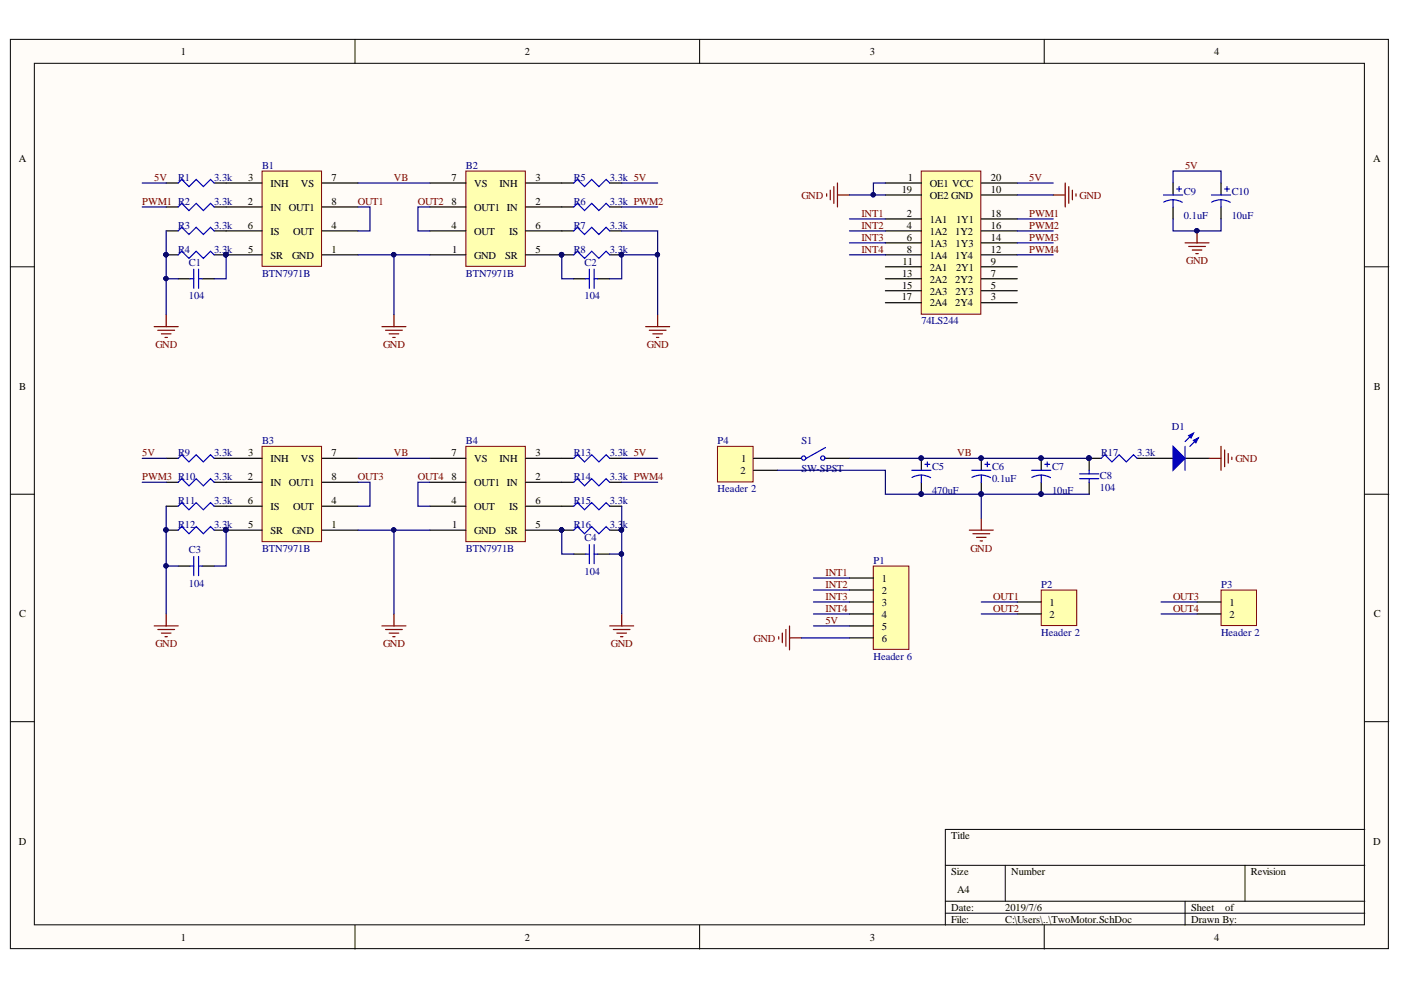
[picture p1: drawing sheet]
<svg xmlns="http://www.w3.org/2000/svg" width="297mm" height="210mm" viewBox="0 0 297 210" stroke-linecap="round" stroke-linejoin="round" font-family="sans-serif">
<g fill="#fffcf8" stroke="#000" stroke-width=".21">
<path d="M2.2 8.3h292.2v192.8h-292.2z"/>
<path d="M7.3 13.4h282v182.7h-282z"/>
</g>
<g fill="none" stroke="#000" stroke-width=".21">
<path d="M75.3 8.3v5.1M148.3 8.3v5.1M221.4 8.3v5.1M2.2 56.6h5.1M289.4 56.6h5.1M2.2 104.8h5.1M289.4 104.8h5.1M2.2 153h5.1M289.4 153h5.1M289.4 175.9h-89v20.3M75.3 196.2v5M148.3 196.2v5"/>
<path d="M200.4 183.5h89M200.4 191.1h89M200.4 193.6h89M213.1 183.5v7.6M221.4 196.2v5M251.3 191.1v5.1M264 183.5v7.6"/>
</g>
<path d="M55.6 36.3h12.6v20.2h-12.6z" fill="#ffffb0" stroke="#800000" stroke-width=".21"/>
<path d="M47.9 38.8h7.7M68.3 38.8h7.6M47.9 43.9h7.7M47.9 49h7.7M47.9 54h7.7M68.3 43.9h7.6M68.3 49h7.6M68.3 54h7.6" fill="none" stroke="#000" stroke-width=".25"/>
<circle cx="47.9" cy="54" r=".47" fill="#000080" stroke="#000080" stroke-width=".21"/>
<path d="M98.8 36.3h12.6v20.2h-12.6z" fill="#ffffb0" stroke="#800000" stroke-width=".21"/>
<path d="M91.1 38.8h7.7M111.5 38.8h7.6M91.1 43.9h7.7M91.1 49h7.7M91.1 54h7.7M111.5 43.9h7.6M111.5 49h7.6M111.5 54h7.6" fill="none" stroke="#000" stroke-width=".25"/>
<circle cx="119" cy="54" r=".46" fill="#000080" stroke="#000080" stroke-width=".21"/>
<path d="M195.3 36.3h12.7v30.3h-12.7z" fill="#ffffb0" stroke="#800000" stroke-width=".21"/>
<g fill="none" stroke="#000" stroke-width=".25">
<path d="M35.2 38.8h2.6M45.4 38.8h2.5M119.1 38.8h2.5M129.3 38.8h2.5M187.7 38.8h7.6M208.1 38.8h7.6M35.2 49h2.6M35.2 54h2.6M35.2 43.9h2.6M37.8 59.1h2.5M42.9 59.1h2.5M45.4 49h2.5"/>
<path d="M45.4 54h2.5M45.4 43.9h2.5M119.1 49h2.5M119.1 54h2.5M119.1 43.9h2.5M121.6 59.1h2.6M126.7 59.1h2.6M129.3 49h2.5M129.3 54h2.5M129.3 43.9h2.5M187.7 41.3h7.6M187.7 46.4h7.6"/>
<path d="M187.7 49h7.6M187.7 51.5h7.6M187.7 54h7.6M187.7 56.6h7.6M187.7 59.1h7.6M208.1 41.3h7.6M208.1 46.4h7.6M208.1 49h7.6M208.1 51.5h7.6M208.1 54h7.6M208.1 56.6h7.6M208.1 59.1h7.6"/>
<path d="M187.7 61.6h7.6M187.7 64.2h7.6M208.1 61.6h7.6M208.1 64.2h7.6"/>
</g>
<g fill="none" stroke="#00f" stroke-width=".25">
<path d="M37.8 38.8l.7-.8 1.6 1.6 1.5-1.6 1.5 1.6 1.5-1.6 .8 .8M121.6 38.8l.8-.8 1.5 1.6 1.6-1.6 1.5 1.6 1.5-1.6 .8 .8M37.8 43.9l.7-.8 1.6 1.5 1.5-1.5 1.5 1.5 1.5-1.5 .8 .8M37.8 49l.7-.8 1.6 1.5 1.5-1.5 1.5 1.5 1.5-1.5 .8 .8M37.8 54l.7-.7 1.6 1.5 1.5-1.5 1.5 1.5 1.5-1.5 .8 .7M40.3 59.1h.8M41.1 57.1v4M42.1 59.1h.8M42.1 57.1v4M121.6 43.9l.8-.8 1.5 1.5 1.6-1.5 1.5 1.5 1.5-1.5 .8 .8M121.6 49l.8-.8 1.5 1.5 1.6-1.5 1.5 1.5 1.5-1.5 .8 .8M121.6 54l.8-.7 1.5 1.5 1.6-1.5 1.5 1.5 1.5-1.5 .8 .7"/>
<path d="M124.2 59.1h.7M124.9 57.1v4M126 59.1h.7M126 57.1v4"/>
</g>
<g fill="#000080" stroke="#000080" stroke-width=".21">
<circle cx="35.2" cy="54" r=".46"/>
<circle cx="47.9" cy="54" r=".47"/>
<circle cx="119" cy="54" r=".46"/>
<circle cx="131.7" cy="54" r=".47"/>
</g>
<g fill="none" stroke="#800000" stroke-width=".25">
<path d="M32.7 69.3h5.1M33.5 70h3.5M34.2 70.8h2.1M35 71.5h.5M35.2 66.7v2.6M81 69.3h5.1M81.7 70h3.6M82.5 70.8h2M83.3 71.5h.5M83.5 66.7v2.6M136.9 69.3h5.1M137.7 70h3.5"/>
<path d="M138.4 70.8h2.1M139.2 71.5h.5M139.4 66.7v2.6"/>
</g>
<path d="M98.8 94.6h12.6v20.2h-12.6z" fill="#ffffb0" stroke="#800000" stroke-width=".21"/>
<path d="M91.1 97.2h7.7M111.5 97.2h7.6M91.1 102.3h7.7M91.1 107.3h7.7M91.1 112.4h7.7M111.5 102.3h7.6M111.5 107.3h7.6M111.5 112.4h7.6" fill="none" stroke="#000" stroke-width=".25"/>
<circle cx="119.1" cy="112.4" r=".46" fill="#000080" stroke="#000080" stroke-width=".21"/>
<path d="M55.6 94.6h12.6v20.2h-12.6z" fill="#ffffb0" stroke="#800000" stroke-width=".21"/>
<g fill="none" stroke="#000" stroke-width=".25">
<path d="M35.2 97.2h2.6M45.4 97.2h10.2M68.3 97.2h7.6M119.1 97.2h2.5M129.3 97.2h2.5M35.2 102.3h2.6M35.2 107.3h2.6M35.2 112.4h2.6M45.4 102.3h10.2M45.4 107.3h10.2M45.4 112.4h10.2M68.3 102.3h7.6"/>
<path d="M68.3 107.3h7.6M68.3 112.4h7.6M119.1 102.3h2.5M119.1 107.3h2.5M119.1 112.4h2.5M121.6 117.5h2.6M126.7 117.5h2.6M129.3 102.3h2.5M129.3 107.3h2.5M129.3 112.4h2.5M37.8 120h2.5M42.9 120h2.5"/>
</g>
<g fill="#000080" stroke="#000080" stroke-width=".21">
<circle cx="47.9" cy="112.4" r=".46"/>
<circle cx="35.2" cy="112.4" r=".46"/>
<circle cx="119.1" cy="112.4" r=".46"/>
<circle cx="131.8" cy="112.4" r=".46"/>
</g>
<g fill="none" stroke="#00f" stroke-width=".25">
<path d="M37.8 97.2l.7-.8 1.6 1.5 1.5-1.5 1.5 1.5 1.5-1.5 .8 .8M121.6 97.2l.8-.8 1.5 1.5 1.6-1.5 1.5 1.5 1.5-1.5 .8 .8M37.8 102.3l.7-.8 1.6 1.5 1.5-1.5 1.5 1.5 1.5-1.5 .8 .8M37.8 107.3l.7-.7 1.6 1.5 1.5-1.5 1.5 1.5 1.5-1.5 .8 .7M37.8 112.4l.7-.8 1.6 1.6 1.5-1.6 1.5 1.6 1.5-1.6 .8 .8M41.1 118v4M42.1 118v4M121.6 102.3l.8-.8 1.5 1.5 1.6-1.5 1.5 1.5 1.5-1.5 .8 .8M121.6 107.3l.8-.7 1.5 1.5 1.6-1.5 1.5 1.5 1.5-1.5 .8 .7M121.6 112.4l.8-.8 1.5 1.6 1.6-1.6 1.5 1.6 1.5-1.6 .8 .8M124.2 117.5h.7M124.9 115.5v4"/>
<path d="M126 117.5h.7M126 115.5v4M40.3 120h.8M42.1 120h.8"/>
</g>
<g fill="none" stroke="#800000" stroke-width=".25">
<path d="M32.7 132.7h5.1M33.5 133.5h3.5M34.2 134.2h2.1M35 135h.5M35.2 130.2v2.5M81 132.7h5.1M81.7 133.5h3.6M82.5 134.2h2M83.3 135h.5M83.5 130.2v2.5M129.3 132.7h5.1M130 133.5h3.6"/>
<path d="M130.8 134.2h2M131.6 135h.5M131.8 130.2v2.5"/>
</g>
<path d="M152.1 94.6h7.6v7.6h-7.6z" fill="#ffffb0" stroke="#800000" stroke-width=".21"/>
<path d="M159.8 97.2h5M159.8 99.7h5" fill="none" stroke="#000" stroke-width=".25"/>
<path d="M220.8 125.1h7.5v7.5h-7.5z" fill="#ffffb0" stroke="#800000" stroke-width=".21"/>
<path d="M215.7 127.6h5.1M215.7 130.2h5.1" fill="none" stroke="#000" stroke-width=".25"/>
<path d="M258.9 125.1h7.5v7.5h-7.5z" fill="#ffffb0" stroke="#800000" stroke-width=".21"/>
<path d="M195.3 97.2v2.5M208.1 97.2v2.5M220.8 97.2v2.5M233.5 97.2h-2.6v2.5M241.1 97.2h7.6M251.3 97.2h5M195.3 102.3v2.5M208.1 102.3v2.5M220.8 102.3v2.5M230.9 102.3v2.5M253.8 127.6h5.1M253.8 130.2h5.1" fill="none" stroke="#000" stroke-width=".25"/>
<path d="M176.8 39.6v3.5M177.6 38.8v5.1M225.8 38.8v5.1M226.6 39.6v3.5M175.3 41.1v.5M176 40.3v2.1M177.6 41.3h2.5M223.3 41.3h2.5M227.4 40.3v2.1M228.1 41.1v.5" fill="none" stroke="#800000" stroke-width=".25"/>
<g fill="#000080" stroke="#000080" stroke-width=".21">
<circle cx="195.3" cy="97.1" r=".46"/>
<circle cx="195.3" cy="104.7" r=".46"/>
<circle cx="208" cy="97.1" r=".46"/>
<circle cx="208" cy="104.7" r=".46"/>
<circle cx="220.7" cy="97.1" r=".46"/>
<circle cx="220.7" cy="104.7" r=".46"/>
<circle cx="230.9" cy="97.1" r=".46"/>
</g>
<g fill="none" stroke="#00f" stroke-width=".25">
<path d="M193.3 99.7h4.1M196.1 98.4h1M196.6 97.9v1.1M206 99.7h4.1M208.8 98.4h1M209.3 97.9v1.1M218.7 99.7h4.1M221.5 98.4h1M222 97.9v1.1M230.9 99.7v.8M233.5 97.2l.7-.8 1.6 1.5 1.5-1.5 1.5 1.5 1.5-1.5 .8 .8M195.3 100.7l.9 .1 1.1 .5"/>
<path d="M195.3 100.7l-.8 .1-1.1 .4M195.3 100.7v1.6M208.1 100.7l.8 .1 1.1 .5M208.1 100.7l-.9 .1-1.1 .4M208.1 100.7v1.6M220.8 100.7l.8 .1 1.1 .5M220.8 100.7l-.9 .1-1.1 .4M220.8 100.7v1.6M228.9 101.5h4.1M228.9 100.5h4.1M230.9 101.5v.8"/>
</g>
<path d="M248.7 94.6l2.6 2.6-2.6 2.5z" fill="#00f"/>
<path d="M248.7 94.6l2.6 2.6-2.6 2.5zM253 91.8l-1.7 1.8M254.1 92.9l-1.8 1.7" fill="none" stroke="#00f" stroke-width=".25"/>
<path d="M253 93.4l1.1-.5-.6 1z" fill="#00f"/>
<path d="M253 93.4l1.1-.5-.6 1z" fill="none" stroke="#00f" stroke-width=".25"/>
<path d="M252 92.4l1-.6-.5 1.1z" fill="#00f"/>
<g fill="none" stroke="#00f" stroke-width=".25">
<path d="M250 39.6v1M260.2 39.6v1M246.7 41.3h4M248.7 42.4l1.2 .2 .8 .3M248.7 42.4h-.8l-1.2 .5M248.7 42.4v1.5M249.5 40.1h1M256.8 41.3h4.1M258.9 42.4l1.2 .2 .7 .3M258.9 42.4h-.8l-1.2 .5M258.9 42.4v1.5M259.6 40.1h1.1"/>
<path d="M251.3 94.6v5.1M252 92.4l1-.6-.5 1.1z"/>
</g>
<g fill="none" stroke="#800000" stroke-width=".25">
<path d="M251.3 51.5h5M252 52.3h3.6M252.8 53h2M253.5 53.8h.6M253.8 49v2.5M256.3 97.2h2.6M258.9 94.6v5.1M259.6 95.4v3.6M260.4 96.2v2M261.2 96.9v.5M205.5 112.4h5.1M206.3 113.2h3.5"/>
<path d="M207 113.9h2.1M207.8 114.7h.5M208.1 109.9v2.5"/>
</g>
<circle cx="253.7" cy="48.9" r=".46" fill="#000080" stroke="#000080" stroke-width=".21"/>
<path d="M248.7 38.8v2.5M258.9 38.8v2.5M248.7 43.9v2.5M258.9 43.9v2.5" fill="none" stroke="#000" stroke-width=".25"/>
<path d="M185.2 120h7.5v17.7h-7.5z" fill="#ffffb0" stroke="#800000" stroke-width=".21"/>
<path d="M164.8 97.2h5.1M175 97.2h5.1M180.1 122.6h5.1M180.1 125.1h5.1M180.1 127.6h5.1M180.1 130.2h5.1M180.1 132.7h5.1M180.1 135.2h5.1" fill="none" stroke="#000" stroke-width=".25"/>
<path d="M165.1 135v.5M165.9 134.2v2.1M166.6 133.5v3.5M167.4 132.7v5.1M167.4 135.2h2.5" fill="none" stroke="#800000" stroke-width=".25"/>
<g fill="none" stroke="#00f" stroke-width=".25">
<path d="M175 94.9l-4.1 2.3"/>
<circle cx="170.4" cy="97.1" r=".46"/>
<circle cx="174.5" cy="97.1" r=".46"/>
</g>
<g fill="none" stroke="#000080" stroke-width=".25">
<path d="M30.2 38.8h5M75.9 38.8h15.2M131.8 38.8h7.6M187.7 38.8h-2.5v2.5M215.7 38.8h7.6M248.7 38.8v-2.5h10.2v2.5M30.2 43.9h5M35.2 49v10.1h2.6M35.2 59.1v7.6M47.9 54v5.1h-2.5M75.9 43.9h2.5v5.1h-2.5M75.9 54h15.2"/>
<path d="M83.5 54v12.7M91.1 43.9h-2.5v5.1h2.5M119.1 54v5.1h2.5M131.8 49h7.6v17.7M131.8 43.9h7.6M139.4 54h-7.6v5.1h-2.5M180.1 41.3h7.6M180.1 46.4h7.6M180.1 49h7.6M180.1 51.5h7.6M180.1 54h7.6M215.7 41.3h7.6"/>
<path d="M215.7 46.4h7.6M215.7 49h7.6M215.7 51.5h7.6M215.7 54h7.6M248.7 46.4v2.6h10.2v-2.6M30.2 97.2h5M75.9 97.2h15.2M131.8 97.2h7.6M164.8 99.7h22.9v5.1h43.2M180.1 97.2h50.8M30.2 102.3h5M35.2 107.3v22.9"/>
<path d="M47.9 112.4v7.6h-2.5M75.9 102.3h2.5v5h-2.5M75.9 112.4h15.2M83.5 112.4v17.8M91.1 102.3h-2.5v5h2.5M119.1 112.4v5.1h2.5M131.8 107.3v10.2h-2.5M131.8 102.3h7.6M131.8 117.5v12.7M208.1 104.8v5.1M35.2 120h2.6M169.9 135.2h10.2"/>
<path d="M172.5 127.6h7.6M172.5 130.2h7.6M172.5 122.6h7.6M172.5 125.1h7.6M172.5 132.7h7.6M208.1 127.6h7.6M208.1 130.2h7.6M246.2 127.6h7.6M246.2 130.2h7.6"/>
</g>
<g fill="#000080" stroke="#000080" stroke-width=".21">
<circle cx="83.5" cy="54" r=".46"/>
<circle cx="47.9" cy="54" r=".47"/>
<circle cx="35.2" cy="54" r=".46"/>
<circle cx="35.2" cy="59.1" r=".46"/>
<circle cx="119" cy="54" r=".46"/>
<circle cx="139.4" cy="54" r=".46"/>
<circle cx="131.7" cy="54" r=".47"/>
<circle cx="83.5" cy="112.4" r=".46"/>
<circle cx="119.1" cy="112.4" r=".46"/>
<circle cx="131.7" cy="117.4" r=".47"/>
<circle cx="35.2" cy="120" r=".46"/>
<circle cx="47.9" cy="112.4" r=".46"/>
<circle cx="185.1" cy="41.3" r=".46"/>
<circle cx="195.3" cy="104.7" r=".46"/>
<circle cx="208" cy="104.7" r=".46"/>
<circle cx="220.7" cy="104.7" r=".46"/>
<circle cx="253.7" cy="48.9" r=".46"/>
<circle cx="35.2" cy="112.4" r=".46"/>
<circle cx="195.3" cy="97.1" r=".46"/>
<circle cx="208" cy="97.1" r=".46"/>
<circle cx="220.7" cy="97.1" r=".46"/>
<circle cx="230.9" cy="97.1" r=".46"/>
<circle cx="131.8" cy="112.4" r=".46"/>
</g>
<g font-size="2.2">
<text x="38.3" y="11.7">1</text>
<text x="111.3" y="11.7">2</text>
<text x="184.4" y="11.7">3</text>
<text x="257.4" y="11.7">4</text>
<text x="4" y="34.4">A</text>
<text x="291.2" y="34.4">A</text>
<text x="52.6" y="38.3">3</text>
<text x="57.3" y="39.6">INH</text>
<text x="63.8" y="39.6">VS</text>
<text x="70.3" y="38.3">7</text>
<text x="95.7" y="38.3">7</text>
<text x="100.6" y="39.6">VS</text>
<text x="105.9" y="39.6">INH</text>
<text x="113.5" y="38.3">3</text>
<text x="191.2" y="40.9">19</text>
<text x="192.5" y="38.3">1</text>
<text x="197.1" y="39.6">OE1 VCC</text>
<text x="210.1" y="38.3">20</text>
<text x="210.1" y="40.9">10</text>
<text x="52.5" y="43.4">2</text>
<text x="57.3" y="44.7">IN</text>
<text x="61.3" y="44.7">OUT1</text>
<text x="70.3" y="43.4">8</text>
<text x="95.7" y="43.4">8</text>
<text x="100.6" y="44.7">OUT1 IN</text>
<text x="113.5" y="43.4">2</text>
<text x="192.3" y="45.9">2</text>
<text x="197.1" y="42.1">OE2 GND</text>
<text x="197.1" y="47.2">1A1</text>
<text x="202.7" y="47.2">1Y1</text>
<text x="210.1" y="45.9">18</text>
<text x="52.5" y="48.5">6</text>
<text x="52.6" y="53.6">5</text>
<text x="57.3" y="49.8">IS</text>
<text x="62.2" y="49.8">OUT</text>
<text x="70.3" y="48.5">4</text>
<text x="70.3" y="53.6">1</text>
<text x="95.7" y="48.5">4</text>
<text x="95.9" y="53.6">1</text>
<text x="100.6" y="49.8">OUT</text>
<text x="107.9" y="49.8">IS</text>
<text x="113.5" y="48.5">6</text>
<text x="113.5" y="53.6">5</text>
<text x="192.3" y="48.5">4</text>
<text x="192.3" y="51">6</text>
<text x="192.3" y="53.6">8</text>
<text x="197.1" y="49.8">1A2</text>
<text x="197.1" y="52.3">1A3</text>
<text x="202.5" y="49.8">1Y2</text>
<text x="202.6" y="52.3">1Y3</text>
<text x="210.1" y="48.5">16</text>
<text x="210.1" y="51">14</text>
<text x="210.1" y="53.6">12</text>
<text x="57.3" y="54.8">SR</text>
<text x="61.9" y="54.8">GND</text>
<text x="100.6" y="54.8">GND</text>
<text x="107.1" y="54.8">SR</text>
<text x="191.3" y="58.6">13</text>
<text x="191.4" y="56.1">11</text>
<text x="197.1" y="54.8">1A4</text>
<text x="197.1" y="57.4">2A1</text>
<text x="197.1" y="59.9">2A2</text>
<text x="202.5" y="54.8">1Y4</text>
<text x="202.5" y="59.9">2Y2</text>
<text x="202.7" y="57.4">2Y1</text>
<text x="210.1" y="56.1">9</text>
<text x="210.1" y="58.6">7</text>
<text x="191.2" y="63.7">17</text>
<text x="191.3" y="61.2">15</text>
<text x="197.1" y="62.4">2A3</text>
<text x="197.1" y="65">2A4</text>
<text x="202.5" y="65">2Y4</text>
<text x="202.6" y="62.4">2Y3</text>
<text x="210.1" y="61.2">5</text>
<text x="210.1" y="63.7">3</text>
<text x="4.1" y="82.7">B</text>
<text x="291.3" y="82.7">B</text>
<text x="52.5" y="101.8">2</text>
<text x="52.6" y="96.7">3</text>
<text x="57.3" y="98">INH</text>
<text x="63.8" y="98">VS</text>
<text x="70.3" y="96.7">7</text>
<text x="70.3" y="101.8">8</text>
<text x="95.7" y="96.7">7</text>
<text x="95.7" y="101.8">8</text>
<text x="100.6" y="98">VS</text>
<text x="105.9" y="98">INH</text>
<text x="113.5" y="96.7">3</text>
<text x="113.5" y="101.8">2</text>
<text x="157" y="100.5">2</text>
<text x="157.1" y="98">1</text>
<text x="52.5" y="106.9">6</text>
<text x="57.3" y="103.1">IN</text>
<text x="61.3" y="103.1">OUT1</text>
<text x="70.3" y="106.9">4</text>
<text x="95.7" y="106.9">4</text>
<text x="100.6" y="103.1">OUT1 IN</text>
<text x="113.5" y="106.9">6</text>
<text x="52.6" y="111.9">5</text>
<text x="57.3" y="108.1">IS</text>
<text x="57.3" y="113.2">SR</text>
<text x="61.9" y="113.2">GND</text>
<text x="62.2" y="108.1">OUT</text>
<text x="70.3" y="111.9">1</text>
<text x="95.9" y="111.9">1</text>
<text x="100.6" y="108.1">OUT</text>
<text x="100.6" y="113.2">GND</text>
<text x="107.1" y="113.2">SR</text>
<text x="107.9" y="108.1">IS</text>
<text x="113.5" y="111.9">5</text>
<text x="187" y="123.4">1</text>
<text x="187" y="125.9">2</text>
<text x="4.1" y="130.9">C</text>
<text x="187" y="128.4">3</text>
<text x="187" y="131">4</text>
<text x="222.5" y="128.4">1</text>
<text x="222.5" y="131">2</text>
<text x="260.7" y="128.4">1</text>
<text x="260.7" y="131">2</text>
<text x="291.3" y="130.9">C</text>
<text x="187" y="133.5">5</text>
<text x="187" y="136">6</text>
<text x="4" y="179.1">D</text>
<text x="201.7" y="177.8">Title</text>
<text x="291.2" y="179.1">D</text>
<text x="201.7" y="185.5">Size</text>
<text x="214.4" y="185.5">Number</text>
<text x="265.2" y="185.5">Revision</text>
<text x="203" y="189.3">A4</text>
<text x="201.7" y="193.1">Date:</text>
<text x="201.7" y="195.6">File:</text>
<text x="213.1" y="193.1">2019/7/6</text>
<text x="213.1" y="195.6">C:\Users\..\TwoMotor.SchDoc</text>
<text x="252.5" y="193.1">Sheet</text>
<text x="252.5" y="195.6">Drawn By:</text>
<text x="259.8" y="193.1">of</text>
<text x="38.3" y="199.5">1</text>
<text x="111.3" y="199.5">2</text>
<text x="184.4" y="199.5">3</text>
<text x="257.4" y="199.5">4</text>
</g>
<g font-size="2.2" fill="#000080">
<text x="55.6" y="35.8">B1</text>
<text x="98.8" y="35.8">B2</text>
<text x="37.8" y="38.3">R1</text>
<text x="45.4" y="38.3">3.3k</text>
<text x="121.6" y="38.3">R5</text>
<text x="129.3" y="38.3">3.3k 5V</text>
<text x="251" y="41.4">C9</text>
<text x="261.2" y="41.4">C10</text>
<text x="45.4" y="43.4">3.3k</text>
<text x="121.6" y="43.4">R6</text>
<text x="129.3" y="43.4">3.3k PWM2</text>
<text x="251" y="46.5">0.1uF</text>
<text x="261.2" y="46.5">10uF</text>
<text x="37.8" y="48.5">R3</text>
<text x="37.8" y="53.6">R4</text>
<text x="45.4" y="48.5">3.3k</text>
<text x="45.4" y="53.6">3.3k</text>
<text x="121.6" y="48.5">R7</text>
<text x="121.6" y="53.6">R8</text>
<text x="129.3" y="48.5">3.3k</text>
<text x="129.3" y="53.6">3.3k</text>
<text x="40.1" y="56.4">C1</text>
<text x="55.6" y="58.6">BTN7971B</text>
<text x="98.8" y="58.6">BTN7971B</text>
<text x="123.9" y="56.4">C2</text>
<text x="40.1" y="63.5">104</text>
<text x="123.9" y="63.5">104</text>
<text x="195.3" y="68.8">74LS244</text>
<text x="55.6" y="94.2">B3</text>
<text x="98.8" y="94.2">B4</text>
<text x="152.1" y="94.2">P4</text>
<text x="169.9" y="94.2">S1</text>
<text x="248.5" y="91.1">D1</text>
<text x="37.8" y="96.7">R9</text>
<text x="45.4" y="96.7">3.3k</text>
<text x="45.4" y="101.8">3.3k</text>
<text x="121.6" y="96.7">R13</text>
<text x="121.6" y="101.8">R14</text>
<text x="129.3" y="96.7">3.3k 5V</text>
<text x="129.3" y="101.8">3.3k PWM4</text>
<text x="169.9" y="100">SW-SPST</text>
<text x="197.6" y="99.8">C5</text>
<text x="210.3" y="99.8">C6</text>
<text x="223" y="99.8">C7</text>
<text x="233.2" y="101.5">C8</text>
<text x="233.5" y="96.7">R17</text>
<text x="241.1" y="96.7">3.3k</text>
<text x="37.8" y="106.9">R11</text>
<text x="45.4" y="106.9">3.3k</text>
<text x="121.6" y="106.9">R15</text>
<text x="129.3" y="106.9">3.3k</text>
<text x="152.1" y="104.3">Header 2</text>
<text x="197.6" y="104.8">470uF</text>
<text x="210.3" y="102.3">0.1uF</text>
<text x="223" y="104.8">10uF</text>
<text x="233.2" y="104.1">104</text>
<text x="37.8" y="111.9">R12</text>
<text x="45.4" y="111.9">3.3k</text>
<text x="121.6" y="111.9">R16</text>
<text x="129.3" y="111.9">3.3</text>
<text x="132.1" y="111.9">k</text>
<text x="40.1" y="117.3">C3</text>
<text x="55.6" y="117">BTN7971B</text>
<text x="98.8" y="117">BTN7971B</text>
<text x="123.9" y="114.7">C4</text>
<text x="185.2" y="119.5">P1</text>
<text x="40.1" y="124.4">104</text>
<text x="123.9" y="121.8">104</text>
<text x="220.8" y="124.6">P2</text>
<text x="258.9" y="124.6">P3</text>
<text x="220.8" y="134.8">Header 2</text>
<text x="258.9" y="134.8">Header 2</text>
<text x="185.2" y="139.9">Header 6</text>
</g>
<g font-size="2.2" fill="#800000">
<text x="251.3" y="35.8">5V</text>
<text x="32.7" y="38.3">5V</text>
<text x="83.5" y="38.3">VB</text>
<text x="218.2" y="38.3">5V</text>
<text x="30.2" y="43.4">PWM1 R2</text>
<text x="75.9" y="43.4">OUT1</text>
<text x="88.6" y="43.4">OUT2</text>
<text x="169.9" y="42.1">GND</text>
<text x="182.6" y="45.9">INT1</text>
<text x="218.2" y="45.9">PWM1</text>
<text x="228.9" y="42.1">GND</text>
<text x="182.6" y="48.5">INT2</text>
<text x="182.6" y="51">INT3</text>
<text x="182.6" y="53.6">INT4</text>
<text x="218.2" y="48.5">PWM2</text>
<text x="218.2" y="51">PWM3</text>
<text x="218.2" y="53.6">PWM4</text>
<text x="251.5" y="56">GND</text>
<text x="33" y="73.8">GND</text>
<text x="81.2" y="73.8">GND</text>
<text x="137.1" y="73.8">GND</text>
<text x="30.2" y="101.8">PWM3 R10</text>
<text x="30.2" y="96.7">5V</text>
<text x="75.9" y="101.8">OUT3</text>
<text x="83.5" y="96.7">VB</text>
<text x="88.6" y="101.8">OUT4</text>
<text x="203" y="96.7">VB</text>
<text x="261.9" y="98">GND</text>
<text x="205.8" y="116.9">GND</text>
<text x="175" y="122.1">INT1</text>
<text x="175" y="124.6">INT2</text>
<text x="175" y="127.2">INT3</text>
<text x="175" y="129.7">INT4</text>
<text x="210.6" y="127.2">OUT1</text>
<text x="210.6" y="129.7">OUT2</text>
<text x="248.7" y="127.2">OUT3</text>
<text x="248.7" y="129.7">OUT4</text>
<text x="33" y="137.2">GND</text>
<text x="81.2" y="137.2">GND</text>
<text x="129.5" y="137.2">GND</text>
<text x="159.8" y="136">GND</text>
<text x="175" y="132.2">5V</text>
</g>
</svg>
